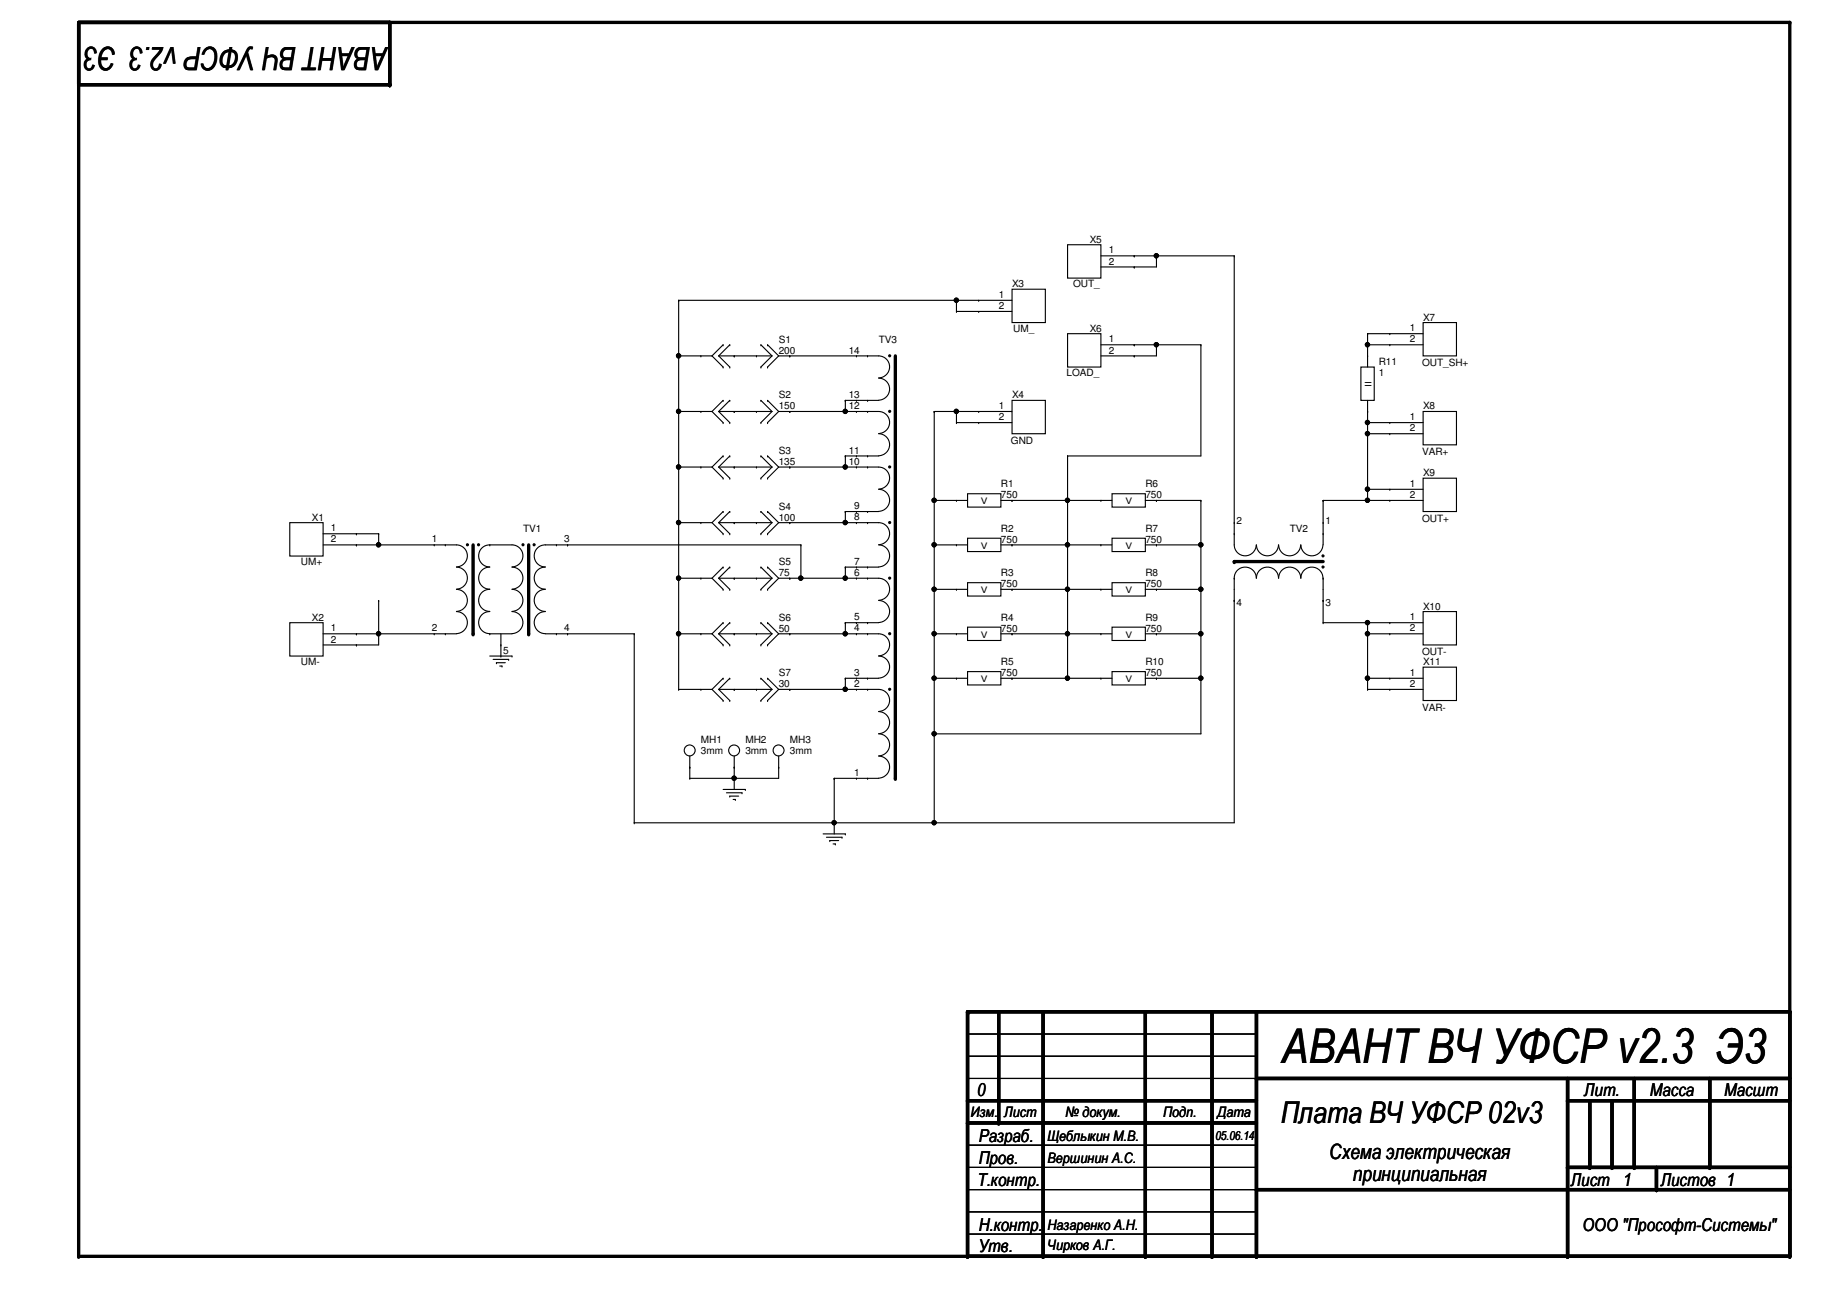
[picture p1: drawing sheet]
<svg xmlns="http://www.w3.org/2000/svg" width="420mm" height="297mm" viewBox="0 0 420 297" stroke-linecap="round" stroke-linejoin="round" font-family="sans-serif">
<g fill="none" stroke="#000" stroke-width=".76">
<path d="M18 5.1h391.1v282h-391.1zM89.1 5.1v14.2h-71.1M204.7 81.3v96.5M108.2 124.5v20.3M120.9 124.5v20.3M282.1 128.3h20.4M221.2 231.2v55.9M221.4 231.2h187.7M228.3 231.2v25.4M238.5 231.2v55.9M261.8 231.2v55.9M277.1 231.2v55.9"/>
<path d="M287.2 231.2v55.9M221.2 251.5h66M221.2 256.6h66M287.2 246.4h121.9M358.3 246.4v40.7M358.3 251.5h50.8M363.4 251.5v15.2M368.5 251.5v15.2M373.6 246.4v20.3M390.9 246.4v20.3M287.2 271.8h121.9M358.3 266.7h50.8"/>
<path d="M378.7 266.7v5.1"/>
</g>
<g fill="#000">
<circle cx="18" cy="19.3" r=".38"/>
<circle cx="89.1" cy="5.1" r=".38"/>
<circle cx="89.1" cy="19.3" r=".38"/>
<circle cx="409.1" cy="5.1" r=".38"/>
<circle cx="282.1" cy="128.3" r=".38"/>
<circle cx="108.2" cy="144.8" r=".38"/>
<circle cx="120.9" cy="144.8" r=".38"/>
<circle cx="204.7" cy="177.8" r=".38"/>
<circle cx="221.2" cy="231.2" r=".38"/>
<circle cx="221.4" cy="231.2" r=".38"/>
<circle cx="409.1" cy="231.2" r=".38"/>
<circle cx="221.2" cy="256.6" r=".38"/>
<circle cx="221.2" cy="251.5" r=".38"/>
<circle cx="228.3" cy="256.6" r=".38"/>
<circle cx="287.2" cy="246.4" r=".38"/>
<circle cx="358.3" cy="251.5" r=".38"/>
<circle cx="287.2" cy="271.8" r=".38"/>
<circle cx="358.3" cy="266.7" r=".38"/>
<circle cx="363.4" cy="266.7" r=".38"/>
<circle cx="368.5" cy="266.7" r=".38"/>
<circle cx="373.6" cy="266.7" r=".38"/>
<circle cx="378.7" cy="271.8" r=".38"/>
<circle cx="390.9" cy="266.7" r=".38"/>
<circle cx="18" cy="287.1" r=".38"/>
<circle cx="221.2" cy="287.1" r=".38"/>
<circle cx="238.5" cy="287.1" r=".38"/>
<circle cx="261.8" cy="287.1" r=".38"/>
<circle cx="277.1" cy="287.1" r=".38"/>
<circle cx="287.2" cy="287.1" r=".38"/>
<circle cx="358.3" cy="287.1" r=".38"/>
<circle cx="409.1" cy="287.1" r=".38"/>
</g>
<g fill="none" stroke="#000" stroke-width=".25">
<path d="M244 55.9h7.7v7.6h-7.7zM251.7 58.5h30.4M259.3 58.5h.1M264.4 58.5h.1M264.4 58.5v2.5h-12.7M282.1 58.5v66a2.52 2.52 0 0 0 2.6 2.5 2.52 2.52 0 0 0 2.5-2.5M282.1 58.5h.1M155.1 68.6h.1M155.1 68.6h76.2M155.1 68.6v88.9M165.3 78.8h.1M165.3 78.8l-2.5 2.5"/>
<path d="M166.8 78.8h.1M166.8 78.8l-2.5 2.5M173.9 78.8h.1M173.9 78.8l2.6 2.5M175.5 78.8h.1M175.5 78.8l2.5 2.5M218.6 71.2h.1M218.6 68.6h.1M218.6 71.2h12.7M218.6 68.6v2.6M223.7 68.6h.1M223.7 71.2h.1"/>
<path d="M231.3 66.1h7.7v7.6h-7.7zM244 76.2h7.7v7.7h-7.7zM251.7 78.8h22.8M259.3 78.8h.1M259.3 61h.1M264.4 78.8h.1M264.4 78.8v2.5h-12.7M274.5 78.8h.1M274.5 78.8v25.4h-30.5M312.6 76.2h.1M312.6 78.8h.1M312.6 76.2h12.7"/>
<path d="M312.6 78.8h12.7M312.6 76.2v7.7M317.7 76.2h.1M317.7 78.8h.1M325.3 73.7h7.6v7.6h-7.6zM155.1 81.3h.1M155.1 94h.1M155.1 94h7.7M155.1 81.3h7.7M160.2 94h.1M160.2 81.3h.1M162.8 94l2.5 2.6"/>
<path d="M162.8 81.3l2.5 2.6M164.3 94l2.5 2.6M164.3 94h12.2M164.3 81.3h12.2M164.3 81.3l2.5 2.6M165.3 91.5h.1M165.3 96.6h.1M165.3 83.9h.1M165.3 91.5l-2.5 2.5M166.8 96.6h.1M166.8 91.5h.1M166.8 83.9h.1"/>
<path d="M166.8 91.5l-2.5 2.5M167.8 94h.1M167.8 81.3h.1M172.9 94h.1M172.9 81.3h.1M173.9 96.6h.1M173.9 91.5h.1M173.9 83.9h.1M173.9 91.5l2.6 2.5M175.5 91.5h.1M175.5 96.6h.1M175.5 83.9h.1"/>
<path d="M175.5 91.5l2.5 2.5M176.5 94l-2.6 2.6M176.5 81.3l-2.6 2.6M178 94h22.9a2.52 2.52 0 0 1 2.5 2.5 2.52 2.52 0 0 1-2.5 2.6M178 81.3h22.9a2.52 2.52 0 0 1 2.5 2.5 2.52 2.52 0 0 1-2.5 2.6M178 94l-2.5 2.6M178 81.3l-2.5 2.6M180.5 94h.1M180.5 81.3h.1M193.2 91.5h.1M193.2 94h.1M193.2 91.5h7.7"/>
<path d="M193.2 91.5v2.5M195.8 94h.1M195.8 91.5h.1M195.8 81.3h.1M198.3 94h.1M198.3 81.3h.1M198.3 91.5h.1M200.9 99.1a2.52 2.52 0 0 1 2.5 2.5 2.52 2.52 0 0 1-2.5 2.5M200.9 86.4a2.52 2.52 0 0 1 2.5 2.5 2.52 2.52 0 0 1-2.5 2.5M203.2 93.8h.3v.4h-.3zM203.2 81.1h.3v.4h-.3zM213.6 94h.1"/>
<path d="M213.6 94h17.7M213.6 94v94M218.6 96.6h.1M218.6 94h.1M218.6 96.6h12.7M218.6 94v2.6M223.7 94h.1M223.7 96.6h.1M231.3 91.5h7.7v7.6h-7.7zM259.3 81.3h.1M311.1 83.9h3v7.6h-3zM312.6 94h.1"/>
<path d="M312.6 81.3h.1M312.6 96.6h.1M312.6 99.1h.1M312.6 96.6h12.7M312.6 99.1h12.7M312.6 91.5v22.8M317.7 96.6h.1M317.7 99.1h.1M325.3 94h7.6v7.6h-7.6zM66.2 119.4h7.7v7.6h-7.7zM155.1 106.7h.1M155.1 119.4h.1"/>
<path d="M155.1 119.4h7.7M155.1 106.7h7.7M160.2 119.4h.1M160.2 106.7h.1M162.8 119.4l2.5 2.6M162.8 106.7l2.5 2.6M164.3 119.4h12.2M164.3 106.7h12.2M164.3 119.4l2.5 2.6M164.3 106.7l2.5 2.6M165.3 116.9h.1M165.3 104.2h.1"/>
<path d="M165.3 109.3h.1M165.3 116.9l-2.5 2.5M165.3 104.2l-2.5 2.5M166.8 116.9h.1M166.8 109.3h.1M166.8 104.2h.1M166.8 116.9l-2.5 2.5M166.8 104.2l-2.5 2.5M167.8 119.4h.1M167.8 106.7h.1M172.9 119.4h.1M172.9 106.7h.1"/>
<path d="M173.9 116.9h.1M173.9 109.3h.1M173.9 104.2h.1M173.9 116.9l2.6 2.5M173.9 104.2l2.6 2.5M175.5 116.9h.1M175.5 104.2h.1M175.5 109.3h.1M175.5 116.9l2.5 2.5M175.5 104.2l2.5 2.5M176.5 119.4l-2.6 2.6M176.5 106.7l-2.6 2.6"/>
<path d="M178 119.4h22.9a2.52 2.52 0 0 1 2.5 2.5 2.52 2.52 0 0 1-2.5 2.6M178 106.7h22.9a2.54 2.54 0 0 1 2.5 2.6 2.54 2.54 0 0 1-2.5 2.5 2.52 2.52 0 0 1 2.5 2.5 2.52 2.52 0 0 1-2.5 2.5M178 119.4l-2.5 2.6M178 106.7l-2.5 2.6M180.5 119.4h.1M180.5 106.7h.1M193.2 116.9h.1M193.2 119.4h.1M193.2 104.2h.1M193.2 106.7h.1M193.2 116.9h7.7M193.2 104.2h7.7"/>
<path d="M193.2 104.2v2.5M193.2 116.9v2.5M195.8 119.4h.1M195.8 116.9h.1M195.8 106.7h.1M195.8 104.2h.1M198.3 119.4h.1M198.3 106.7h.1M198.3 116.9h.1M198.3 104.2h.1M203.2 119.2h.3v.4h-.3zM203.2 106.5h.3v.4h-.3z"/>
<path d="M213.6 114.3h.1M213.6 114.3h7.6M218.6 114.3h.1M221.2 112.8h7.6v3.1h-7.6zM228.8 114.3h25.4M231.3 114.3h.1M244 114.3h.1M244 104.2h.1M244 104.2v50.8M251.7 114.3h.1M254.2 112.8h7.6v3.1h-7.6zM261.8 114.3h12.7"/>
<path d="M264.4 114.3h.1M274.5 114.3h.1M274.5 114.3v53.4h-60.9M282.1 119.4h.1M302.5 114.3l-.1 10.2a2.52 2.52 0 0 1-2.5 2.5 2.52 2.52 0 0 1-2.5-2.5M302.5 119.4h.1M302.5 114.3h.1M302.5 114.3h22.8M312.6 114.3h.1M312.6 111.8h.1M312.6 111.8h12.7M317.7 111.8h.1"/>
<path d="M317.7 114.3h.1M325.3 109.3h7.6v7.6h-7.6zM73.9 124.5h30.4a2.54 2.54 0 0 1 2.5 2.5 2.54 2.54 0 0 1-2.5 2.6 2.54 2.54 0 0 1 2.5 2.5 2.54 2.54 0 0 1-2.5 2.6 2.52 2.52 0 0 1 2.5 2.5 2.52 2.52 0 0 1-2.5 2.5M73.9 122h12.7M81.5 122h.1M81.5 124.5h.1M86.6 122h.1M86.6 124.5h.1M86.6 137.2h.1M86.6 137.2v10.2h-12.7M86.6 122v2.5M99.3 124.5h.1"/>
<path d="M101.8 124.5h.1M104.3 139.7a2.52 2.52 0 0 1 2.5 2.6 2.52 2.52 0 0 1-2.5 2.5M106.7 124.3h.3v.3h-.3zM109.2 124.3h.4v.3h-.4zM112 139.7a2.52 2.52 0 0 0-2.6 2.6 2.52 2.52 0 0 0 2.6 2.5M112 124.5a2.54 2.54 0 0 0-2.6 2.5 2.54 2.54 0 0 0 2.6 2.6 2.54 2.54 0 0 0-2.6 2.5 2.54 2.54 0 0 0 2.6 2.6 2.52 2.52 0 0 0-2.6 2.5 2.52 2.52 0 0 0 2.6 2.5M112 124.5h5a2.54 2.54 0 0 1 2.5 2.5 2.54 2.54 0 0 1-2.5 2.6 2.54 2.54 0 0 1 2.5 2.5 2.54 2.54 0 0 1-2.5 2.6 2.52 2.52 0 0 1 2.5 2.5 2.52 2.52 0 0 1-2.5 2.5M112 124.5h.1M117 139.7a2.52 2.52 0 0 1 2.5 2.6 2.52 2.52 0 0 1-2.5 2.5M119.4 124.3h.3v.3h-.3zM121.9 124.3h.4v.3h-.4zM124.7 139.7a2.52 2.52 0 0 0-2.6 2.6 2.52 2.52 0 0 0 2.6 2.5"/>
<path d="M127.2 124.5h.1M129.7 124.5h.1M155.1 132.1h.1M155.1 132.1h7.7M160.2 132.1h.1M162.8 132.1l2.5 2.6M164.3 132.1l2.5 2.6M164.3 132.1h12.2M165.3 129.6h.1M165.3 134.7h.1M165.3 122h.1M165.3 129.6l-2.5 2.5"/>
<path d="M166.8 134.7h.1M166.8 129.6h.1M166.8 122h.1M166.8 129.6l-2.5 2.5M167.8 132.1h.1M172.9 132.1h.1M173.9 134.7h.1M173.9 129.6h.1M173.9 122h.1M173.9 129.6l2.6 2.5M175.5 129.6h.1M175.5 134.7h.1"/>
<path d="M175.5 122h.1M175.5 129.6l2.5 2.5M176.5 132.1l-2.6 2.6M178 132.1h22.9a2.52 2.52 0 0 1 2.5 2.5 2.52 2.52 0 0 1-2.5 2.6M178 132.1l-2.5 2.6M180.5 132.1h.1M183.1 124.5h-58.4a2.54 2.54 0 0 0-2.6 2.5 2.54 2.54 0 0 0 2.6 2.6 2.54 2.54 0 0 0-2.6 2.5 2.54 2.54 0 0 0 2.6 2.6 2.52 2.52 0 0 0-2.6 2.5 2.52 2.52 0 0 0 2.6 2.5M183.1 124.5h.1M183.1 132.1h.1M183.1 124.5v7.6M193.2 129.6h.1M193.2 132.1h.1"/>
<path d="M193.2 129.6v2.5M195.8 132.1h.1M195.8 129.6h.1M198.3 132.1h.1M198.3 129.6h.1M200.9 137.2a2.52 2.52 0 0 1 2.5 2.5 2.52 2.52 0 0 1-2.5 2.5M200.9 124.5a2.52 2.52 0 0 1 2.5 2.5 2.52 2.52 0 0 1-2.5 2.5l-7.7 .1M203.2 131.9h.3v.4h-.3zM213.6 124.5h.1M213.6 134.7h.1M213.6 124.5h7.6M213.6 134.7h7.6"/>
<path d="M218.6 134.7h.1M218.6 124.5h.1M221.2 133.1h7.6v3.1h-7.6zM221.2 123h7.6v3h-7.6zM228.8 124.5h25.4M228.8 134.7h25.4M231.3 134.7h.1M231.3 124.5h.1M244 124.5h.1M244 134.7h.1M251.7 124.5h.1M251.7 134.7h.1"/>
<path d="M254.2 123h7.6v3h-7.6zM254.2 133.1h7.6v3.1h-7.6zM261.8 124.5h12.7M261.8 134.7h12.7M264.4 124.5h.1M264.4 134.7h.1M274.5 124.5h.1M274.5 134.7h.1M282.1 132.1a2.52 2.52 0 0 1 2.6-2.5 2.52 2.52 0 0 1 2.5 2.5M282.1 122h.1M282.1 132.1h.1M282.1 137.2h.1"/>
<path d="M282.1 132.1v55.9h-137.1M287.2 124.5a2.52 2.52 0 0 0 2.5 2.5 2.52 2.52 0 0 0 2.6-2.5M287.2 132.1a2.52 2.52 0 0 1 2.5-2.5 2.52 2.52 0 0 1 2.6 2.5M292.3 124.5a2.52 2.52 0 0 0 2.5 2.5 2.52 2.52 0 0 0 2.5-2.5M292.3 132.1a2.52 2.52 0 0 1 2.5-2.5 2.52 2.52 0 0 1 2.5 2.5M297.4 132.1a2.52 2.52 0 0 1 2.5-2.5 2.52 2.52 0 0 1 2.5 2.5M302.3 126.8h.3v.4h-.3zM302.3 129.4h.3v.3h-.3zM302.5 122h.1M302.5 132.1h.1M302.5 137.2h.1M302.5 132.1v10.2"/>
<path d="M325.3 139.7h7.6v7.7h-7.6zM66.2 142.3h7.7v7.6h-7.7zM73.9 144.8h30.4M81.5 144.8h.1M81.5 147.4h.1M86.6 144.8h.1M99.3 144.8h.1M101.8 144.8h.1M112 144.8h.1M112 149.9h5M112 144.8h5M112.7 150.7h3.6"/>
<path d="M113.5 151.4h.1M113.5 151.4h2M114.2 152.2h.6M114.5 147.4h.1M114.5 149.9h.1M114.5 144.8v5.1M114.8 152.2h.1M116.3 150.7h.1M117 149.9h.1M124.7 144.8h20.3M127.2 144.8h.1M129.7 144.8h.1"/>
<path d="M145 144.8h.1M145 144.8v43.2M155.1 144.8h.1M155.1 157.5h.1M155.1 144.8h7.7M155.1 157.5h7.7M160.2 157.5h.1M160.2 144.8h.1M162.8 157.5l2.5 2.6M162.8 144.8l2.5 2.6M164.3 144.8h12.2M164.3 157.5h12.2"/>
<path d="M164.3 157.5l2.5 2.6M164.3 144.8l2.5 2.6M165.3 155h.1M165.3 142.3h.1M165.3 147.4h.1M165.3 155l-2.5 2.5M165.3 142.3l-2.5 2.5M166.8 155h.1M166.8 147.4h.1M166.8 142.3h.1M166.8 155l-2.5 2.5M166.8 142.3l-2.5 2.5"/>
<path d="M167.8 157.5h.1M167.8 144.8h.1M172.9 157.5h.1M172.9 144.8h.1M173.9 155h.1M173.9 147.4h.1M173.9 142.3h.1M173.9 155l2.6 2.5M173.9 142.3l2.6 2.5M175.5 155h.1M175.5 142.3h.1M175.5 147.4h.1"/>
<path d="M175.5 155l2.5 2.5M175.5 142.3l2.5 2.5M176.5 157.5l-2.6 2.6M176.5 144.8l-2.6 2.6M178 157.5h22.9a2.54 2.54 0 0 1 2.5 2.6 2.54 2.54 0 0 1-2.5 2.5 2.52 2.52 0 0 1 2.5 2.5 2.52 2.52 0 0 1-2.5 2.5M178 144.8h22.9a2.52 2.52 0 0 1 2.5 2.5 2.52 2.52 0 0 1-2.5 2.6M178 157.5l-2.5 2.6M178 144.8l-2.5 2.6M180.5 157.5h.1M180.5 144.8h.1M193.2 155h.1M193.2 157.5h.1"/>
<path d="M193.2 142.3h.1M193.2 144.8h.1M193.2 155h7.7M193.2 142.3h7.7M193.2 142.3v2.5M193.2 155v2.5M195.8 157.5h.1M195.8 155h.1M195.8 144.8h.1M195.8 142.3h.1M198.3 157.5h.1M198.3 144.8h.1"/>
<path d="M198.3 142.3h.1M198.3 155h.1M200.9 149.9a2.52 2.52 0 0 1 2.5 2.5 2.52 2.52 0 0 1-2.5 2.5M203.2 157.3h.3v.4h-.3zM203.2 144.6h.3v.4h-.3zM213.6 144.8h.1M213.6 155h.1M213.6 155h7.6M213.6 144.8h7.6M218.6 155h.1M218.6 144.8h.1M221.2 153.5h7.6v3h-7.6z"/>
<path d="M221.2 143.3h7.6v3h-7.6zM228.8 155h25.4M228.8 144.8h25.4M231.3 155h.1M231.3 144.8h.1M244 144.8h.1M244 155h.1M251.7 144.8h.1M251.7 155h.1M254.2 143.3h7.6v3h-7.6zM254.2 153.5h7.6v3h-7.6zM261.8 155h12.7"/>
<path d="M261.8 144.8h12.7M264.4 144.8h.1M264.4 155h.1M274.5 144.8h.1M274.5 155h.1M302.5 142.3h.1M302.5 142.3h22.8M312.6 144.8h.1M312.6 142.3h.1M312.6 155h.1M312.6 157.5h.1M312.6 155h12.7"/>
<path d="M312.6 144.8h12.7M312.6 157.5h12.7M312.6 142.3v15.2M317.7 142.3h.1M317.7 144.8h.1M317.7 155h.1M317.7 157.5h.1M325.3 152.4h7.6v7.7h-7.6zM157.7 175.3h.1M157.7 177.8h.1M157.7 172.8v5M165.3 160.1h.1"/>
<path d="M166.8 160.1h.1M167.8 175.3h.1M167.8 177.8h.1M167.8 172.8v7.6M173.9 160.1h.1M175.5 160.1h.1M178 175.3h.1M178 172.8v5h-20.3M190.7 177.8h.1M190.7 177.8h10.2M190.7 177.8v12.7M195.8 177.8h.1"/>
<path d="M198.3 177.8h.1M200.9 172.8a2.52 2.52 0 0 1 2.5 2.5 2.52 2.52 0 0 1-2.5 2.5M200.9 167.7a2.52 2.52 0 0 1 2.5 2.5 2.52 2.52 0 0 1-2.5 2.5M213.6 167.7h.1M145 188h.1M165.3 180.4h5.1M166.1 181.1h3.5M166.8 181.9h.1M166.8 181.9h2.1M167.6 182.7h.5M168.1 182.7h.1M169.6 181.1h.1"/>
<path d="M170.4 180.4h.1M188.2 190.5h5M188.9 191.3h3.6M189.7 192.1h.1M189.7 192.1h2M190.4 192.8h.6M190.7 188h.1M191 192.8h.1M192.5 191.3h.1M193.2 190.5h.1M213.6 188h.1M221.2 236.3h.1"/>
<path d="M221.2 231.9h.1M221.2 236.3h66M221.2 231.4v.5M221.2 241.3h.1M221.2 246.4h.1M221.2 241.3h66M221.2 246.4h66M221.2 271.8h.1M221.2 266.7h.1M221.2 276.9h.1M221.2 261.7h.1M221.2 271.8h66"/>
<path d="M221.2 266.7h66M221.2 276.9h66M221.2 261.7h66M221.2 282h.1M221.2 282h66"/>
<circle cx="264.3" cy="58.4" r=".49"/>
<circle cx="218.6" cy="68.6" r=".49"/>
<circle cx="264.3" cy="78.8" r=".49"/>
<circle cx="312.6" cy="78.8" r=".49"/>
<circle cx="155.1" cy="94" r=".49"/>
<circle cx="155.1" cy="81.3" r=".49"/>
<circle cx="193.2" cy="94" r=".49"/>
<circle cx="218.6" cy="94" r=".49"/>
<circle cx="312.6" cy="99.1" r=".49"/>
<circle cx="312.6" cy="96.5" r=".49"/>
<circle cx="155.1" cy="119.4" r=".49"/>
<circle cx="155.1" cy="106.7" r=".49"/>
<circle cx="193.2" cy="119.4" r=".49"/>
<circle cx="193.2" cy="106.7" r=".49"/>
<circle cx="213.5" cy="114.3" r=".49"/>
<circle cx="244" cy="114.3" r=".49"/>
<circle cx="312.6" cy="114.3" r=".49"/>
<circle cx="312.6" cy="111.8" r=".49"/>
<circle cx="86.5" cy="124.5" r=".49"/>
<circle cx="155.1" cy="132.1" r=".49"/>
<circle cx="183.1" cy="132.1" r=".49"/>
<circle cx="193.2" cy="132.1" r=".49"/>
<circle cx="213.5" cy="124.5" r=".49"/>
<circle cx="213.5" cy="134.6" r=".49"/>
<circle cx="244" cy="134.6" r=".49"/>
<circle cx="244" cy="124.5" r=".49"/>
<circle cx="274.5" cy="134.6" r=".49"/>
<circle cx="274.5" cy="124.5" r=".49"/>
<circle cx="86.5" cy="144.8" r=".49"/>
<circle cx="155.1" cy="144.8" r=".49"/>
<circle cx="193.2" cy="157.5" r=".49"/>
<circle cx="193.2" cy="144.8" r=".49"/>
<circle cx="213.5" cy="155" r=".49"/>
<circle cx="213.5" cy="144.8" r=".49"/>
<circle cx="244" cy="155" r=".49"/>
<circle cx="244" cy="144.8" r=".49"/>
<circle cx="274.5" cy="155" r=".49"/>
<circle cx="274.5" cy="144.8" r=".49"/>
<circle cx="312.6" cy="142.3" r=".49"/>
<circle cx="312.6" cy="144.8" r=".49"/>
<circle cx="312.6" cy="155" r=".49"/>
<circle cx="157.7" cy="171.5" r="1.25"/>
<circle cx="167.8" cy="177.8" r=".49"/>
<circle cx="167.8" cy="171.5" r="1.25"/>
<circle cx="178" cy="171.5" r="1.25"/>
<circle cx="213.5" cy="167.7" r=".49"/>
<circle cx="190.7" cy="188" r=".49"/>
<circle cx="213.5" cy="188" r=".49"/>
</g>
<g fill="#000">
<path d="M203.2 93.8h.3v.4h-.3z" fill-rule="evenodd"/>
<path d="M203.2 81.1h.3v.4h-.3z" fill-rule="evenodd"/>
<path d="M203.2 119.2h.3v.4h-.3z" fill-rule="evenodd"/>
<path d="M203.2 106.5h.3v.4h-.3z" fill-rule="evenodd"/>
<path d="M106.7 124.3h.3v.3h-.3z" fill-rule="evenodd"/>
<path d="M109.2 124.3h.4v.3h-.4z" fill-rule="evenodd"/>
<path d="M119.4 124.3h.3v.3h-.3z" fill-rule="evenodd"/>
<path d="M121.9 124.3h.4v.3h-.4z" fill-rule="evenodd"/>
<path d="M203.2 131.9h.3v.4h-.3z" fill-rule="evenodd"/>
<path d="M302.3 126.8h.3v.4h-.3z" fill-rule="evenodd"/>
<path d="M302.3 129.4h.3v.3h-.3z" fill-rule="evenodd"/>
<path d="M203.2 157.3h.3v.4h-.3z" fill-rule="evenodd"/>
<path d="M203.2 144.6h.3v.4h-.3z" fill-rule="evenodd"/>
<circle cx="264.3" cy="58.4" r=".49"/>
<circle cx="218.6" cy="68.6" r=".49"/>
<circle cx="264.3" cy="78.8" r=".49"/>
<circle cx="312.6" cy="78.8" r=".49"/>
<circle cx="155.1" cy="94" r=".49"/>
<circle cx="155.1" cy="81.3" r=".49"/>
<circle cx="193.2" cy="94" r=".49"/>
<circle cx="218.6" cy="94" r=".49"/>
<circle cx="312.6" cy="99.1" r=".49"/>
<circle cx="312.6" cy="96.5" r=".49"/>
<circle cx="155.1" cy="119.4" r=".49"/>
<circle cx="155.1" cy="106.7" r=".49"/>
<circle cx="193.2" cy="119.4" r=".49"/>
<circle cx="193.2" cy="106.7" r=".49"/>
<circle cx="213.5" cy="114.3" r=".49"/>
<circle cx="244" cy="114.3" r=".49"/>
<circle cx="312.6" cy="114.3" r=".49"/>
<circle cx="312.6" cy="111.8" r=".49"/>
<circle cx="86.5" cy="124.5" r=".49"/>
<circle cx="155.1" cy="132.1" r=".49"/>
<circle cx="183.1" cy="132.1" r=".49"/>
<circle cx="193.2" cy="132.1" r=".49"/>
<circle cx="213.5" cy="124.5" r=".49"/>
<circle cx="213.5" cy="134.6" r=".49"/>
<circle cx="244" cy="134.6" r=".49"/>
<circle cx="244" cy="124.5" r=".49"/>
<circle cx="274.5" cy="134.6" r=".49"/>
<circle cx="274.5" cy="124.5" r=".49"/>
<circle cx="86.5" cy="144.8" r=".49"/>
<circle cx="155.1" cy="144.8" r=".49"/>
<circle cx="193.2" cy="157.5" r=".49"/>
<circle cx="193.2" cy="144.8" r=".49"/>
<circle cx="213.5" cy="155" r=".49"/>
<circle cx="213.5" cy="144.8" r=".49"/>
<circle cx="244" cy="155" r=".49"/>
<circle cx="244" cy="144.8" r=".49"/>
<circle cx="274.5" cy="155" r=".49"/>
<circle cx="274.5" cy="144.8" r=".49"/>
<circle cx="312.6" cy="142.3" r=".49"/>
<circle cx="312.6" cy="144.8" r=".49"/>
<circle cx="312.6" cy="155" r=".49"/>
<circle cx="167.8" cy="177.8" r=".49"/>
<circle cx="213.5" cy="167.7" r=".49"/>
<circle cx="190.7" cy="188" r=".49"/>
<circle cx="213.5" cy="188" r=".49"/>
</g>
<text font-size="10.9" x="293" y="243">АВАНТ ВЧ УФСР v2.3 Э3</text>
<text font-size="7.4" x="88.6" y="10.8" transform="rotate(180 88.6 10.8)">АВАНТ ВЧ УФСР v2.3 Э3</text>
<text font-size="6.9" x="292.8" y="256.5">Плата ВЧ УФСР 02v3</text>
<g font-size="4.8">
<text x="303.9" y="264.8">Схема электрическая</text>
<text x="309.2" y="269.8">принципиальная</text>
</g>
<g font-size="4.1">
<text x="223.4" y="250.4">0</text>
<text x="362.2" y="250.4">Лит.</text>
<text x="377.1" y="250.4">Масса</text>
<text x="394.2" y="250.4">Масшт</text>
<text x="223.7" y="260.9">Разраб.</text>
<text x="223.7" y="265.9">Пров.</text>
<text x="223.5" y="271">Т.контр.</text>
<text x="359.1" y="271">Лист</text>
<text x="371" y="271">1</text>
<text x="379.7" y="271">Листов 1</text>
<text x="223.7" y="281.2">Н.контр.</text>
<text x="361.8" y="281.2">ООО &quot;Прософт-Системы&quot;</text>
<text x="223.7" y="286">Утв.</text>
</g>
<g font-size="3.3">
<text x="221.9" y="255.1">Изм.</text>
<text x="229.6" y="255.1">Лист</text>
<text x="243.5" y="255.1">№ докум.</text>
<text x="265.9" y="255.1">Подп.</text>
<text x="278.3" y="255.1">Дата</text>
<text x="239.5" y="260.7">Щеблыкин М.В.</text>
<text x="239.5" y="265.8">Вершинин А.С.</text>
<text x="239.5" y="281.1">Назаренко А.Н.</text>
<text x="239.5" y="285.6">Чирков А.Г.</text>
</g>
<text font-size="2.8" x="277.8" y="260.4">05.06.14</text>
<g font-size="2.3">
<text x="249.1" y="55.5">X5</text>
<text x="253.4" y="57.9">1</text>
<text x="231.3" y="65.6">X3</text>
<text x="245.3" y="65.6">OUT_</text>
<text x="253.4" y="60.5">2</text>
<text x="228.3" y="68.1">1</text>
<text x="228.3" y="70.6">2</text>
<text x="231.6" y="75.8">UM_</text>
<text x="249.1" y="75.8">X6</text>
<text x="322.3" y="75.7">1</text>
<text x="325.3" y="73.2">X7</text>
<text x="178" y="78.3">S1</text>
<text x="178" y="80.9">200</text>
<text x="194" y="80.8">14</text>
<text x="200.9" y="78.3">TV3</text>
<text x="253.4" y="78.2">1</text>
<text x="253.4" y="80.8">2</text>
<text x="315.2" y="83.4">R11</text>
<text x="322.3" y="78.2">2</text>
<text x="325.1" y="83.7">OUT_SH+</text>
<text x="243.8" y="85.9">LOAD_</text>
<text x="315.2" y="85.9">1</text>
<text x="178" y="91">S2</text>
<text x="178" y="93.6">150</text>
<text x="194" y="93.5">12</text>
<text x="194" y="90.9">13</text>
<text x="228.3" y="93.5">1</text>
<text x="231.3" y="91">X4</text>
<text x="325.3" y="93.6">X8</text>
<text x="228.3" y="96">2</text>
<text x="231.1" y="101.4">GND</text>
<text x="322.3" y="96">1</text>
<text x="322.3" y="98.6">2</text>
<text x="178" y="103.7">S3</text>
<text x="178" y="106.3">135</text>
<text x="194" y="106.2">10</text>
<text x="194" y="103.6">11</text>
<text x="325.1" y="104">VAR+</text>
<text x="228.8" y="111.3">R1</text>
<text x="228.8" y="113.9">750</text>
<text x="261.8" y="111.3">R6</text>
<text x="261.8" y="113.9">750</text>
<text x="322.3" y="111.3">1</text>
<text x="322.3" y="113.8">2</text>
<text x="325.3" y="108.8">X9</text>
<text x="71.3" y="119">X1</text>
<text x="178" y="116.4">S4</text>
<text x="178" y="119">100</text>
<text x="195.3" y="118.9">8</text>
<text x="195.3" y="116.3">9</text>
<text x="282.7" y="119.7">2</text>
<text x="303" y="119.7">1</text>
<text x="325.1" y="119.2">OUT+</text>
<text x="75.6" y="121.4">1</text>
<text x="75.6" y="124">2</text>
<text x="98.8" y="124">1</text>
<text x="119.6" y="121.5">TV1</text>
<text x="129" y="124">3</text>
<text x="228.8" y="121.5">R2</text>
<text x="228.8" y="124">750</text>
<text x="261.8" y="121.5">R7</text>
<text x="261.8" y="124">750</text>
<text x="294.8" y="121.5">TV2</text>
<text x="68.8" y="129.1">UM+</text>
<text x="178" y="129.1">S5</text>
<text x="178" y="131.7">75</text>
<text x="195.3" y="131.6">6</text>
<text x="195.3" y="129">7</text>
<text x="228.8" y="131.7">R3</text>
<text x="261.8" y="131.7">R8</text>
<text x="228.8" y="134.2">750</text>
<text x="261.8" y="134.2">750</text>
<text x="71.3" y="141.8">X2</text>
<text x="178" y="141.8">S6</text>
<text x="195.3" y="141.7">5</text>
<text x="228.8" y="141.8">R4</text>
<text x="261.8" y="141.8">R9</text>
<text x="282.7" y="138.5">4</text>
<text x="303" y="138.5">3</text>
<text x="322.3" y="141.7">1</text>
<text x="325.3" y="139.3">X10</text>
<text x="75.6" y="144.3">1</text>
<text x="75.6" y="146.8">2</text>
<text x="98.8" y="144.3">2</text>
<text x="115" y="149.4">5</text>
<text x="129" y="144.3">4</text>
<text x="178" y="144.4">50</text>
<text x="195.3" y="144.3">4</text>
<text x="228.8" y="144.4">750</text>
<text x="261.8" y="144.4">750</text>
<text x="322.3" y="144.3">2</text>
<text x="325.1" y="149.7">OUT-</text>
<text x="68.8" y="152">UM-</text>
<text x="178" y="154.5">S7</text>
<text x="195.3" y="154.4">3</text>
<text x="228.8" y="152">R5</text>
<text x="228.8" y="154.5">750</text>
<text x="261.8" y="152">R10</text>
<text x="261.8" y="154.5">750</text>
<text x="322.3" y="154.4">1</text>
<text x="325.3" y="152">X11</text>
<text x="178" y="157.1">30</text>
<text x="195.3" y="157">2</text>
<text x="322.3" y="157">2</text>
<text x="325.1" y="162.4">VAR-</text>
<text x="160.2" y="172.3">3mm</text>
<text x="160.2" y="169.8">MH1</text>
<text x="170.4" y="172.3">3mm</text>
<text x="170.4" y="169.8">MH2</text>
<text x="180.5" y="172.3">3mm</text>
<text x="180.5" y="169.8">MH3</text>
<text x="195.3" y="177.3">1</text>
</g>
<g font-size="2">
<text x="313.5" y="88.4" transform="rotate(-90 313.5 88.4)">II</text>
<text x="224.2" y="115.2">V</text>
<text x="257.2" y="115.2">V</text>
<text x="224.2" y="125.4">V</text>
<text x="257.2" y="125.4">V</text>
<text x="224.2" y="135.6">V</text>
<text x="257.2" y="135.6">V</text>
<text x="224.2" y="145.7">V</text>
<text x="257.2" y="145.7">V</text>
<text x="224.2" y="155.9">V</text>
<text x="257.2" y="155.9">V</text>
</g>
</svg>
